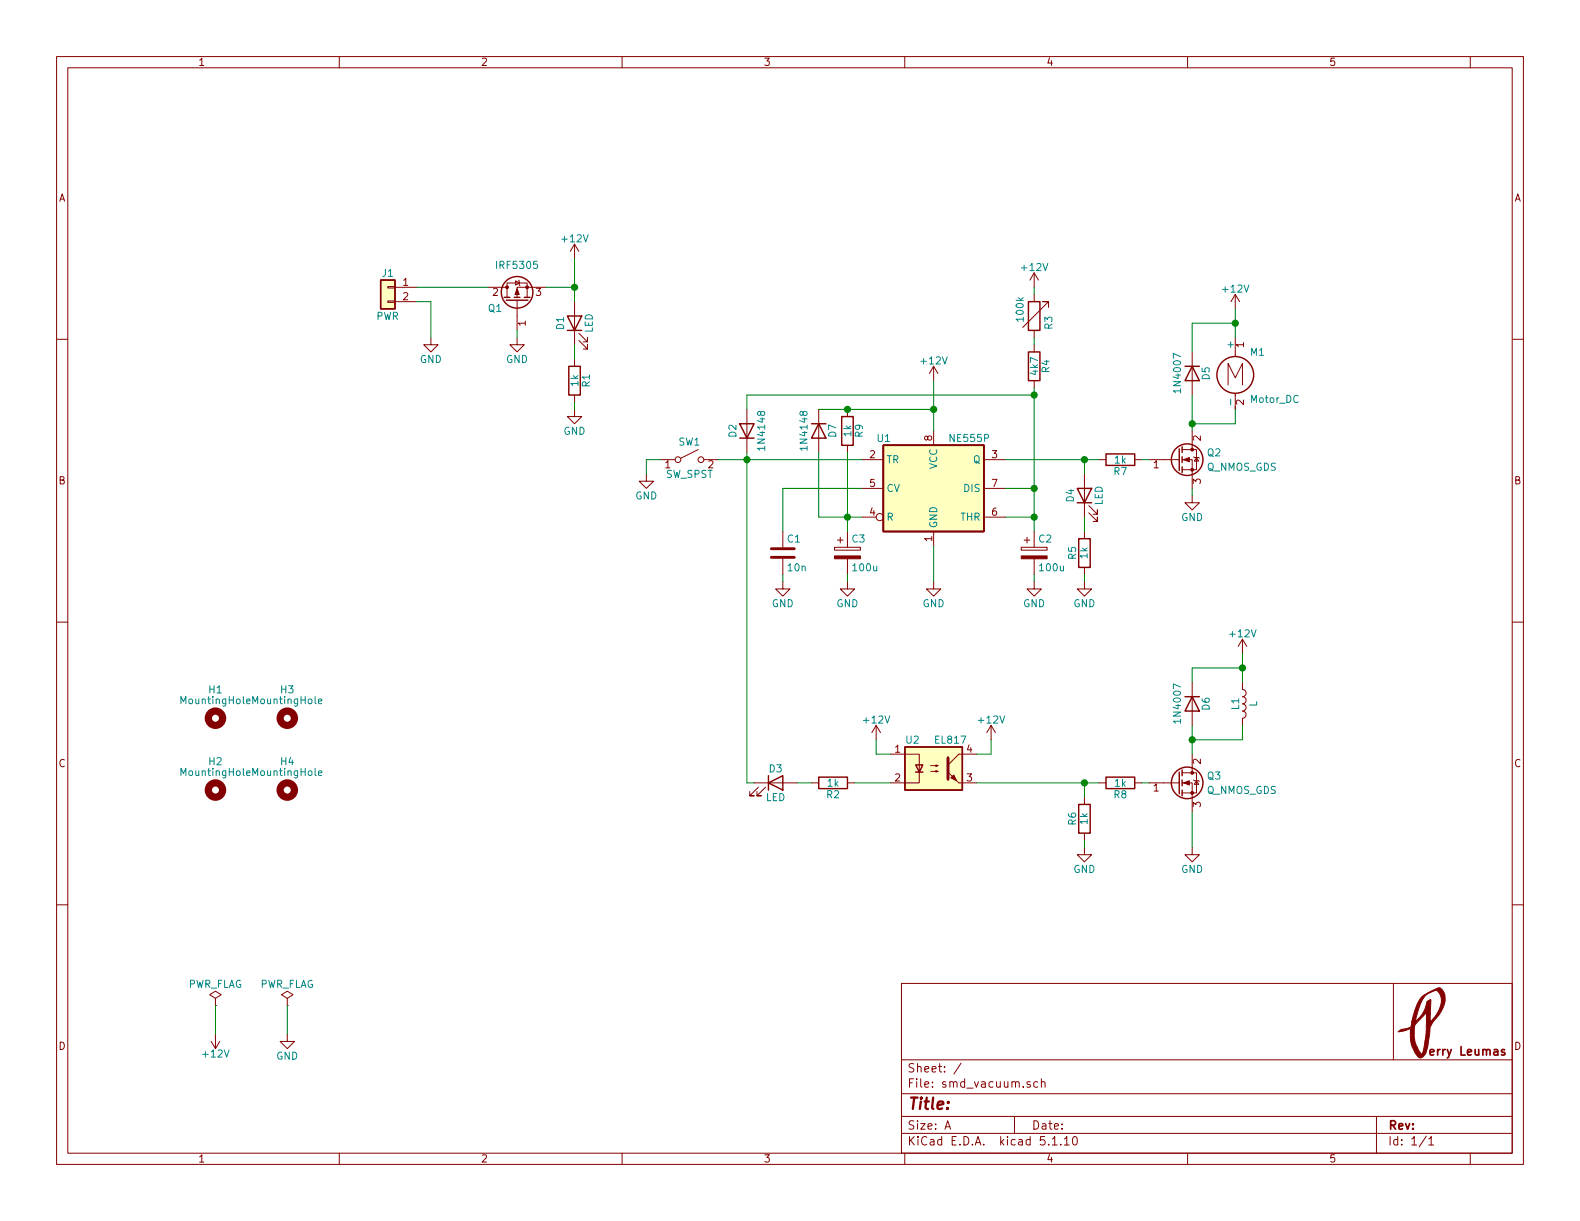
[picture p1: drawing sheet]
<svg xmlns="http://www.w3.org/2000/svg" width="279mm" height="216mm" viewBox="0 0 279 216" stroke-linecap="round" stroke-linejoin="round" font-family="sans-serif">
<g fill="none" stroke="#840000" stroke-width=".18">
<path d="M10 10h259.4v195.9h-259.4zM12 12h255.4v191.9h-255.4zM60 10v2M110 10v2M160 10v2M210 10v2M260 10v2M10 60h2M68.6 53.2h1.2v.3h-1.2zM68.6 50.7h1.2v.2h-1.2zM69.8 50.8h3.9M69.8 53.3h3.9"/>
<path d="M76.2 59.7v1.3h1.3l-1.3 1.2-1.3-1.2h1.3M86.4 50.8h3.3M89.7 52.6v-2.6h3.5v2.6M91.2 49.7l.6 .3-.6 .4zM91.4 59.7v1.3h1.3l-1.3 1.2-1.2-1.2h1.2M91.4 53.1v5.3M91.7 49.5l.1 .2v.7l.1 .1M96.5 50.8h-5.1v1.8M101.6 43.2v2.5M101.6 53.3v7.7M101.6 43.2l-.8 1.3M101.6 43.2l.8 1.3"/>
<path d="M102.4 58.9l1.5 1.6v-.8v.8h-.8M182.9 48.3l-.8 1.2M182.9 48.3v2.5M182.9 52.1v1.2M182.9 58.4v1.3M182.9 48.3l.7 1.2M185.4 54.4v-1.1h-1h1l-4.6 4.6M218.4 52.1v2.5M218.4 59.7v3.3M218.4 52.1l-.7 1.2M218.4 52.1l.8 1.2M267.4 60h2"/>
<path d="M101.6 72.4v1.3h1.3l-1.3 1.2-1.3-1.2h1.3M101.6 63.5v1.3M101.6 69.9v1.2M102.4 60.2l1.5 1.5v-.7v.7h-.8M123.4 79.5l-3 1.5M132.1 72.4v7.6M144.8 72.4v7.6M149.9 72.4v1.3M149.9 78.7v1.3M165.1 64.8v2.5M165.1 76.2v2.5M165.1 64.8l-.8 1.2"/>
<path d="M165.1 64.8l.8 1.2M182.9 61v1.2M182.9 67.3v1.3M209 79.5h2.6v3.6h-2.6M210.8 62.2v7.7M210.8 76.2v3.3M217.2 68.1v-3.8l1.2 2.5 1.3-2.5v3.8M218.4 69.5v2.9M114.3 83.8v1.3h1.3l-1.3 1.3-1.3-1.3h1.3M116.8 81.3h2.6M124.5 81.3h2.5M138.4 94v2.8"/>
<path d="M138.4 98.8v2.8M147.6 96.8h4.5v.5h-4.5zM148.1 95.5h1M148.6 95v1M149.9 94v2.8M149.9 98.8v2.8M152.4 81.3h3.8M152.4 91.4h2.5M152.4 86.4h3.8M165.1 94v2.5M174 81.3h3.8M174 91.4h3.8"/>
<path d="M174 86.4h3.8M180.6 96.8h4.6v.5h-4.6zM181.1 95.5h1M181.6 95v1M182.9 94v2.8M182.9 98.8v2.8M191.8 83.8v7.6M191.8 94v1.3M192.5 90.7l1.6 1.5v-.8v.8h-.8M192.5 89.4l1.6 1.5v-.7v.7h-.8M194.3 81.3h1.3M200.7 81.3h1.2"/>
<path d="M203.2 81.3h5.3M209 81.3h1.8v5.1M210.8 87.6v1.3h1.3l-1.3 1.3-1.3-1.3h1.3M211.1 80.8l.1 .1h.8l.1 .1M211.6 80.9l.4 .6h-.8zM10 110h2M138.4 102.9v1.2h1.3l-1.3 1.3-1.2-1.3h1.2M149.9 102.9v1.2h1.2l-1.2 1.3-1.3-1.3h1.3M165.1 102.9v1.2h1.3l-1.3 1.3-1.3-1.3h1.3M182.9 102.9v1.2h1.2l-1.2 1.3-1.3-1.3h1.3M191.8 102.9v1.2h1.2l-1.2 1.3-1.3-1.3h1.3M191.8 100.3v1.3"/>
<path d="M219.7 113l-.8 1.3M219.7 113v2.6M219.7 113l.8 1.3M267.4 110h2M133.3 138.4h7.7M134.1 139.2l-1.5 1.5h.7h-.7v-.7M135.4 139.2l-1.5 1.5h.7h-.7v-.7M143.5 138.4h1.3M149.9 138.4h1.2M154.9 128.3l-.7 1.2M154.9 128.3v2.5M154.9 128.3l.8 1.2"/>
<path d="M157.5 133.4h5.1v5h-5.1M164.6 136.4h1.3l-.4 .1v-.2l.4 .1M164.6 135.4h1.3l-.4 .1v-.2l.4 .1M169.5 138.4h3.2M172.7 133.4h-3.2l-1.9 1.9M175.3 128.3l-.8 1.2M175.3 128.3v2.5M175.3 128.3l.7 1.2M194.3 138.4h1.3M200.7 138.4h1.2M203.2 138.4h5.3M209 138.4h1.8v5.1"/>
<path d="M209 136.7h2.6v3.5h-2.6M210.8 120.7v7.6M210.8 133.4v3.3M211.1 137.9l.1 .1h.8l.1 .2M211.6 138l.4 .7h-.8zM219.7 120.7v1.2a.63 .63 0 0 1 .6 .7 .63 .63 0 0 1-.6 .6 .63 .63 0 0 1 .6 .6 .63 .63 0 0 1-.6 .7 .63 .63 0 0 1 .6 .6 .63 .63 0 0 1-.6 .6 .63 .63 0 0 1 .6 .7 .63 .63 0 0 1-.6 .6v1.3M10 160h2M191.8 149.9v1.2h1.2l-1.2 1.3-1.3-1.3h1.3M191.8 141v1.2M191.8 147.3v1.3M210.8 149.9v1.2h1.3l-1.3 1.3-1.3-1.3h1.3M267.4 160h2"/>
<path d="M38.1 176.5l1-.6-1-.6-1 .6 1 .6v1.3M38.1 177.8h.1M50.8 176.5l1-.6-1-.6-1 .6 1 .6v1.3M50.8 177.8h.1M159.4 173.9h108v30h-108zM246.4 173.9v13.5M37.3 184.2l.8 1.2M38.1 182.9v2.5M38.9 184.2l-.8 1.2M50.8 182.9v1.3h1.3l-1.3 1.2-1.3-1.2h1.3M159.4 197.4h108M159.4 193.4h108"/>
<path d="M159.4 187.4h108M167.1 199.7l.5-1.5 .5 1.5M167.2 199.2h.8M170 188l-1.3 1.9M179.4 197.4v3M182.2 191.3a.37 .37 0 0 0-.6 .2l.1 .2 .5 .1v.2l-.2 .3-.4-.1M183.5 191.3h-.4l-.3 .2 .1 .6 .2 .2 .4-.1M184.1 191.4l.1-.1a.37 .37 0 0 1 .6 .2v.8M184.1 190.8v1.5M243.4 197.4v6.5M60 203.9v2M110 203.9v2"/>
<path d="M159.4 200.4h108M160 203.9v2M186.1 201.4l.4-.4v1.5M186.1 202.5h.8M187.6 202.3v.2M188.2 201.4l.4-.4v1.5M188.2 202.5h.9M189.8 201.1l.3-.1a.94 .94 0 0 1 0 1.5l-.4-.3v-.7zM210 203.9v2M252.2 200.9l-1.2 1.9M252.7 201.4l.4-.4v1.5M252.7 202.5h.8"/>
<path d="M260 203.9v2"/>
<circle cx="119.9" cy="81.3" r=".51"/>
<circle cx="124" cy="81.3" r=".51"/>
<circle cx="155.6" cy="91.4" r=".63"/>
</g>
<path d="M266.1 185.6h-.4l-.2 .2 .1 .2 .5 .1v.4h-.6" fill="none" stroke="#840000" stroke-width=".3"/>
<g fill="#840000" stroke="#840000" stroke-width=".18">
<path d="M251.4 176.3l1.2-.8 1.8-.8a1.25 1.25 0 0 1 1.1 1.2 5.3 5.3 0 0 1-2 4.7 2.74 2.74 0 0 0-.7 2.3l-.3 2a3.4 3.4 0 0 1-1 2.1 .95 .95 0 0 1-1.2-.8l-.6-1.1-.3-1.5v-.9h.7v.2a5 5 0 0 0 .6 2.5l.8 1.1 .4-1.5 .3-2.4v-3.6l-1.2 1.4a1.98 1.98 0 0 0-.9 2.1v.2h-.7v-.3a.36 .36 0 0 0 0-.5l-1.1 .4-1.1 .1a2.43 2.43 0 0 1 1.7-.6 .84 .84 0 0 0 .8-1v-.2h.6l.3-.3a6.3 6.3 0 0 0 1.8-3.3l.6-.2-.1 3.9 1-1.1a3.7 3.7 0 0 0 .7-3.9 .65 .65 0 0 0-.9-.5l-1.1 .5-.8 .6-.9 2.1-.6 2.2h-.6l.8-2.9z"/>
<path d="M147.6 98.3h4.5v.5h-4.5z"/>
<path d="M91.4 51.1l.4 1h-.7z"/>
<path d="M167.6 136.5l1.9 1.9z"/>
<path d="M168.7 137l.5 1-1.1-.5z"/>
<path d="M180.6 98.3h4.6v.5h-4.6z"/>
<path d="M209.3 81.3l1-.4v.8z"/>
<path d="M209.3 138.4l1-.4v.8z"/>
<circle cx="93.2" cy="50.8" r=".25"/>
<circle cx="89.7" cy="50.8" r=".25"/>
<circle cx="210.8" cy="83.1" r=".25"/>
<circle cx="210.8" cy="79.5" r=".25"/>
<circle cx="210.8" cy="140.2" r=".25"/>
<circle cx="210.8" cy="136.7" r=".25"/>
</g>
<g fill="#ffffc2" stroke="#ffffc2" stroke-width=".18">
<path d="M156.2 78.7h17.8v15.3h-17.8z"/>
<path d="M67.3 49.5h2.5v5.1h-2.5z"/>
<path d="M160 132.1h10.2v7.6h-10.2z"/>
</g>
<g fill="none" stroke="#840000" stroke-width=".25">
<path d="M67.3 49.5h2.5v5.1h-2.5zM89.2 52.6h1M89.5 53.1h3.8M90.9 52.6h1M92.7 52.6h1M100.3 55.9h2.6l-1.3 2.5zM100.3 58.4h2.6M181.9 53.3h2v5.1h-2zM100.6 64.8h2v5.1h-2zM130.8 74.9h2.5l-1.2 2.6zM130.8 77.5h2.5M143.5 74.9h2.5"/>
<path d="M144.8 74.9l1.2 2.6h-2.5zM148.8 73.7h2.1v5h-2.1zM156.2 78.7h17.8v15.3h-17.8zM181.9 62.2h2v5.1h-2zM208.5 79.4v3.8M209 79v1M209.5 64.8h2.6M210.8 64.8l1.3 2.5h-2.6zM190.5 86.4h2.5l-1.2 2.5zM190.5 88.9h2.5M190.8 95.3h2v5h-2zM195.6 80.3h5.1v2h-5.1z"/>
<path d="M209 80.8v1M209 82.6v1M135.9 138.4l2.5-1.2v2.5zM135.9 137.2v2.5M144.8 137.4h5.1v2h-5.1zM160 132.1h10.2v7.6h-10.2zM161.9 135.3h1.3l-.6 1.2zM161.9 136.5h1.3M195.6 137.4h5.1v2h-5.1zM208.5 136.5v3.8M209 136.1v1.1M209 137.9v1"/>
<path d="M209 139.7v1M209.5 123.2h2.6M210.8 123.2l1.3 2.5h-2.6zM190.8 142.2h2v5.1h-2z"/>
<circle cx="91.4" cy="51.7" r="2.79"/>
<circle cx="218.4" cy="66.3" r="3.3"/>
<circle cx="209.9" cy="81.3" r="2.79"/>
<circle cx="209.9" cy="138.4" r="2.79"/>
</g>
<g fill="none" stroke="#840000" stroke-width="1.3">
<circle cx="38.1" cy="127" r="1.27"/>
<circle cx="38.1" cy="139.7" r="1.27"/>
<circle cx="50.8" cy="127" r="1.27"/>
<circle cx="50.8" cy="139.7" r="1.27"/>
</g>
<path d="M43.6 136.7l.6-.1v-.3h-.4l-.2 .2 .1 .6h.5M43.6 124l.6-.1v-.3h-.4l-.2 .2 .1 .6h.5M56.3 136.7l.6-.1v-.3h-.4l-.2 .2 .1 .6h.5M56.3 124l.6-.1v-.3h-.4l-.2 .2 .1 .6h.5" fill="none" stroke="#008484" stroke-width=".18"/>
<path d="M136.4 98.6h4.1M136.4 97h4.1M167.6 134v3.8" fill="none" stroke="#840000" stroke-width=".51"/>
<g fill="none" stroke="#008400" stroke-width=".18">
<path d="M73.7 53.3h2.5v6.4M73.7 50.8h12.7M91.4 58.4v1.3M96.5 50.8h5.1M101.6 45.7v7.6M182.9 50.8v1.3M182.9 59.7v1.3M218.4 57.2h-7.6v5M218.4 54.6v5.1M101.6 61v2.5M101.6 71.1v1.3M144.8 72.4h20.3"/>
<path d="M165.1 67.3v8.9M182.9 69.9h-50.8v2.5M182.9 68.6v25.4M210.8 69.9v6.3M218.4 72.4v2.5h-7.6M116.8 81.3h-2.5v2.5M127 81.3h25.4M132.1 80v58.4h1.2M144.8 80v11.4h7.6M149.9 80v14M152.4 86.4h-14v7.6M165.1 96.5v6.4"/>
<path d="M177.8 91.4h5.1M177.8 81.3h16.5M177.8 86.4h5.1M191.8 81.3v2.5M191.8 91.4v2.6M201.9 81.3h1.3M210.8 86.4v1.2M138.4 101.6v1.3M149.9 101.6v1.3M182.9 101.6v1.3M191.8 101.6v1.3M219.7 118.1h-8.9v2.6"/>
<path d="M219.7 115.6v5.1M141 138.4h2.5M151.1 138.4h6.4M154.9 130.8v2.6h2.6M172.7 138.4h21.6M175.3 130.8v2.6h-2.6M191.8 138.4v2.6M201.9 138.4h1.3M210.8 128.3v5.1M219.7 128.3v2.5h-8.9M191.8 148.6v1.3M210.8 143.5v6.4"/>
<path d="M38.1 177.8v5.1M50.8 177.8v5.1"/>
</g>
<g fill="#008400" stroke="#008400" stroke-width=".25">
<circle cx="191.8" cy="138.4" r=".51"/>
<circle cx="101.6" cy="50.8" r=".51"/>
<circle cx="219.7" cy="118.1" r=".51"/>
<circle cx="191.8" cy="81.3" r=".51"/>
<circle cx="182.9" cy="86.4" r=".51"/>
<circle cx="182.9" cy="91.4" r=".51"/>
<circle cx="165.1" cy="72.4" r=".51"/>
<circle cx="218.4" cy="57.2" r=".51"/>
<circle cx="210.8" cy="74.9" r=".51"/>
<circle cx="149.9" cy="91.4" r=".51"/>
<circle cx="132.1" cy="81.3" r=".51"/>
<circle cx="210.8" cy="130.8" r=".51"/>
<circle cx="149.9" cy="72.4" r=".51"/>
<circle cx="182.9" cy="69.9" r=".51"/>
</g>
<text font-size="2.8" fill="#840000" x="160.4" y="196.2">Title:</text>
<g font-size="2.1" fill="#840000">
<text x="160.4" y="189.6">Sheet: /</text>
<text x="252.4" y="186.6">erry Leumas</text>
<text x="160.4" y="192.3">File: smd_vacuum.sch</text>
<text x="160.4" y="202.5">KiCad E.D.A. kicad 5.1.10</text>
<text x="160.4" y="199.7">Size: A</text>
<text x="182.4" y="199.7">Date:</text>
<text x="245.4" y="199.7">Rev:</text>
<text x="245.4" y="202.5">Id: 1/1</text>
</g>
<g font-size="1.8" fill="#840000">
<text x="35" y="11.6">1</text>
<text x="85" y="11.6">2</text>
<text x="135" y="11.6">3</text>
<text x="185" y="11.6">4</text>
<text x="235" y="11.6">5</text>
<text x="10.4" y="35.6">A</text>
<text x="267.8" y="35.6">A</text>
<text x="71.3" y="50.5">1</text>
<text x="71.3" y="53.1">2</text>
<text x="87.1" y="52.3">2</text>
<text x="94.8" y="52.3">3</text>
<text x="93" y="57.6" transform="rotate(-90 93 57.6)">1</text>
<text x="220" y="61.4" transform="rotate(-90 220 61.4)">1</text>
<text x="220" y="71.6" transform="rotate(-90 220 71.6)">2</text>
<text x="164.8" y="78" transform="rotate(-90 164.8 78)">8</text>
<text x="212.3" y="78" transform="rotate(-90 212.3 78)">2</text>
<text x="117.6" y="82.8">1</text>
<text x="153.8" y="81">2</text>
<text x="175.4" y="81">3</text>
<text x="204" y="82.8">1</text>
<text x="10.4" y="85.6">B</text>
<text x="153.8" y="86.1">5</text>
<text x="175.4" y="86.1">7</text>
<text x="212.3" y="85.6" transform="rotate(-90 212.3 85.6)">3</text>
<text x="267.8" y="85.6">B</text>
<text x="153.8" y="91.2">4</text>
<text x="164.8" y="95.7" transform="rotate(-90 164.8 95.7)">1</text>
<text x="175.4" y="91.2">6</text>
<text x="10.4" y="135.6">C</text>
<text x="158.3" y="133.1">1</text>
<text x="171" y="133.1">4</text>
<text x="212.3" y="135.1" transform="rotate(-90 212.3 135.1)">2</text>
<text x="267.8" y="135.6">C</text>
<text x="158.3" y="138.2">2</text>
<text x="171" y="138.2">3</text>
<text x="204" y="140">1</text>
<text x="212.3" y="142.7" transform="rotate(-90 212.3 142.7)">3</text>
<text x="10.4" y="185.6">D</text>
<text x="267.8" y="185.6">D</text>
<text x="35" y="205.5">1</text>
<text x="85" y="205.5">2</text>
<text x="135" y="205.5">3</text>
<text x="185" y="205.5">4</text>
<text x="235" y="205.5">5</text>
</g>
<g font-size="1.8" fill="#008484">
<text x="88" y="47.5">IRF5305</text>
<text x="99.5" y="42.8">+12V</text>
<text x="180.8" y="47.9">+12V</text>
<text x="67.6" y="48.9">J1</text>
<text x="216.4" y="51.7">+12V</text>
<text x="66.5" y="56.6">PWR</text>
<text x="86.4" y="55.2">Q1</text>
<text x="99.7" y="58.3" transform="rotate(-90 99.7 58.3)">D1</text>
<text x="104.8" y="58.9" transform="rotate(-90 104.8 58.9)">LED</text>
<text x="181" y="56.7" transform="rotate(-90 181 56.7)">100k</text>
<text x="186.1" y="58.2" transform="rotate(-90 186.1 58.2)">R3</text>
<text x="74.2" y="64.2">GND</text>
<text x="89.5" y="64.2">GND</text>
<text x="163" y="64.4">+12V</text>
<text x="185.6" y="65.9" transform="rotate(-90 185.6 65.9)">R4</text>
<text x="218.2" y="61.5" transform="rotate(-90 218.2 61.5)">+</text>
<text x="221.2" y="62.9">M1</text>
<text x="102.3" y="68.3" transform="rotate(-90 102.3 68.3)">1k</text>
<text x="104.3" y="68.4" transform="rotate(-90 104.3 68.4)">R1</text>
<text x="183.6" y="66.2" transform="rotate(-90 183.6 66.2)">4k7</text>
<text x="208.8" y="69.1" transform="rotate(-90 208.8 69.1)">1N4007</text>
<text x="213.9" y="67.2" transform="rotate(-90 213.9 67.2)">D5</text>
<text x="218.2" y="71.4" transform="rotate(-90 218.2 71.4)">-</text>
<text x="221.2" y="71.2">Motor_DC</text>
<text x="99.6" y="76.9">GND</text>
<text x="130.2" y="77.3" transform="rotate(-90 130.2 77.3)">D2</text>
<text x="147.9" y="77.3" transform="rotate(-90 147.9 77.3)">D7</text>
<text x="150.5" y="77.2" transform="rotate(-90 150.5 77.2)">1k</text>
<text x="152.6" y="77.3" transform="rotate(-90 152.6 77.3)">R9</text>
<text x="120" y="78.8">SW1</text>
<text x="125.2" y="82.8">2</text>
<text x="135.3" y="79.3" transform="rotate(-90 135.3 79.3)">1N4148</text>
<text x="142.8" y="79.3" transform="rotate(-90 142.8 79.3)">1N4148</text>
<text x="155.2" y="78.2">U1</text>
<text x="156.7" y="81.9">TR</text>
<text x="165.7" y="83" transform="rotate(-90 165.7 83)">VCC</text>
<text x="168.1" y="78.2">NE555P</text>
<text x="172.1" y="81.9">Q</text>
<text x="197" y="84">R7</text>
<text x="197.2" y="82">1k</text>
<text x="213.4" y="83.2">Q_NMOS_GDS</text>
<text x="213.5" y="80.7">Q2</text>
<text x="112.3" y="88.3">GND</text>
<text x="117.7" y="84.5">SW_SPST</text>
<text x="156.7" y="87">CV</text>
<text x="170.5" y="87">DIS</text>
<text x="189.9" y="88.7" transform="rotate(-90 189.9 88.7)">D4</text>
<text x="195" y="89.4" transform="rotate(-90 195 89.4)">LED</text>
<text x="139.3" y="95.9">C1</text>
<text x="150.7" y="95.9">C3</text>
<text x="156.7" y="92.1">R</text>
<text x="165.7" y="93.5" transform="rotate(-90 165.7 93.5)">GND</text>
<text x="169.8" y="92.1">THR</text>
<text x="183.7" y="95.9">C2</text>
<text x="208.9" y="92.1">GND</text>
<text x="139.4" y="101">10n</text>
<text x="151" y="101">100u</text>
<text x="184" y="101">100u</text>
<text x="190.3" y="98.9" transform="rotate(-90 190.3 98.9)">R5</text>
<text x="192.3" y="98.8" transform="rotate(-90 192.3 98.8)">1k</text>
<text x="136.5" y="107.4">GND</text>
<text x="147.9" y="107.4">GND</text>
<text x="163.1" y="107.4">GND</text>
<text x="180.9" y="107.4">GND</text>
<text x="189.8" y="107.4">GND</text>
<text x="217.6" y="112.7">+12V</text>
<text x="32.2" y="124.5">MountingHole</text>
<text x="37" y="122.6">H1</text>
<text x="44.9" y="124.5">MountingHole</text>
<text x="49.7" y="122.6">H3</text>
<text x="213.9" y="125.6" transform="rotate(-90 213.9 125.6)">D6</text>
<text x="219.1" y="125.5" transform="rotate(-90 219.1 125.5)">L1</text>
<text x="222.3" y="125" transform="rotate(-90 222.3 125)">L</text>
<text x="152.9" y="127.9">+12V</text>
<text x="160.2" y="131.5">U2</text>
<text x="165.5" y="131.5">EL817</text>
<text x="173.2" y="127.9">+12V</text>
<text x="208.8" y="127.6" transform="rotate(-90 208.8 127.6)">1N4007</text>
<text x="32.2" y="137.2">MountingHole</text>
<text x="37" y="135.3">H2</text>
<text x="44.9" y="137.2">MountingHole</text>
<text x="49.7" y="135.3">H4</text>
<text x="136" y="136.6">D3</text>
<text x="213.5" y="137.8">Q3</text>
<text x="135.4" y="141.7">LED</text>
<text x="146.2" y="141.1">R2</text>
<text x="146.4" y="139.1">1k</text>
<text x="197" y="141.1">R8</text>
<text x="197.2" y="139.1">1k</text>
<text x="213.4" y="140.4">Q_NMOS_GDS</text>
<text x="190.3" y="145.9" transform="rotate(-90 190.3 145.9)">R6</text>
<text x="192.3" y="145.7" transform="rotate(-90 192.3 145.7)">1k</text>
<text x="189.8" y="154.4">GND</text>
<text x="208.9" y="154.4">GND</text>
<text x="33.1" y="174.7">PWR_FLAG</text>
<text x="45.8" y="174.7">PWR_FLAG</text>
<text x="36" y="187">+12V</text>
<text x="48.8" y="187.4">GND</text>
</g>
</svg>
